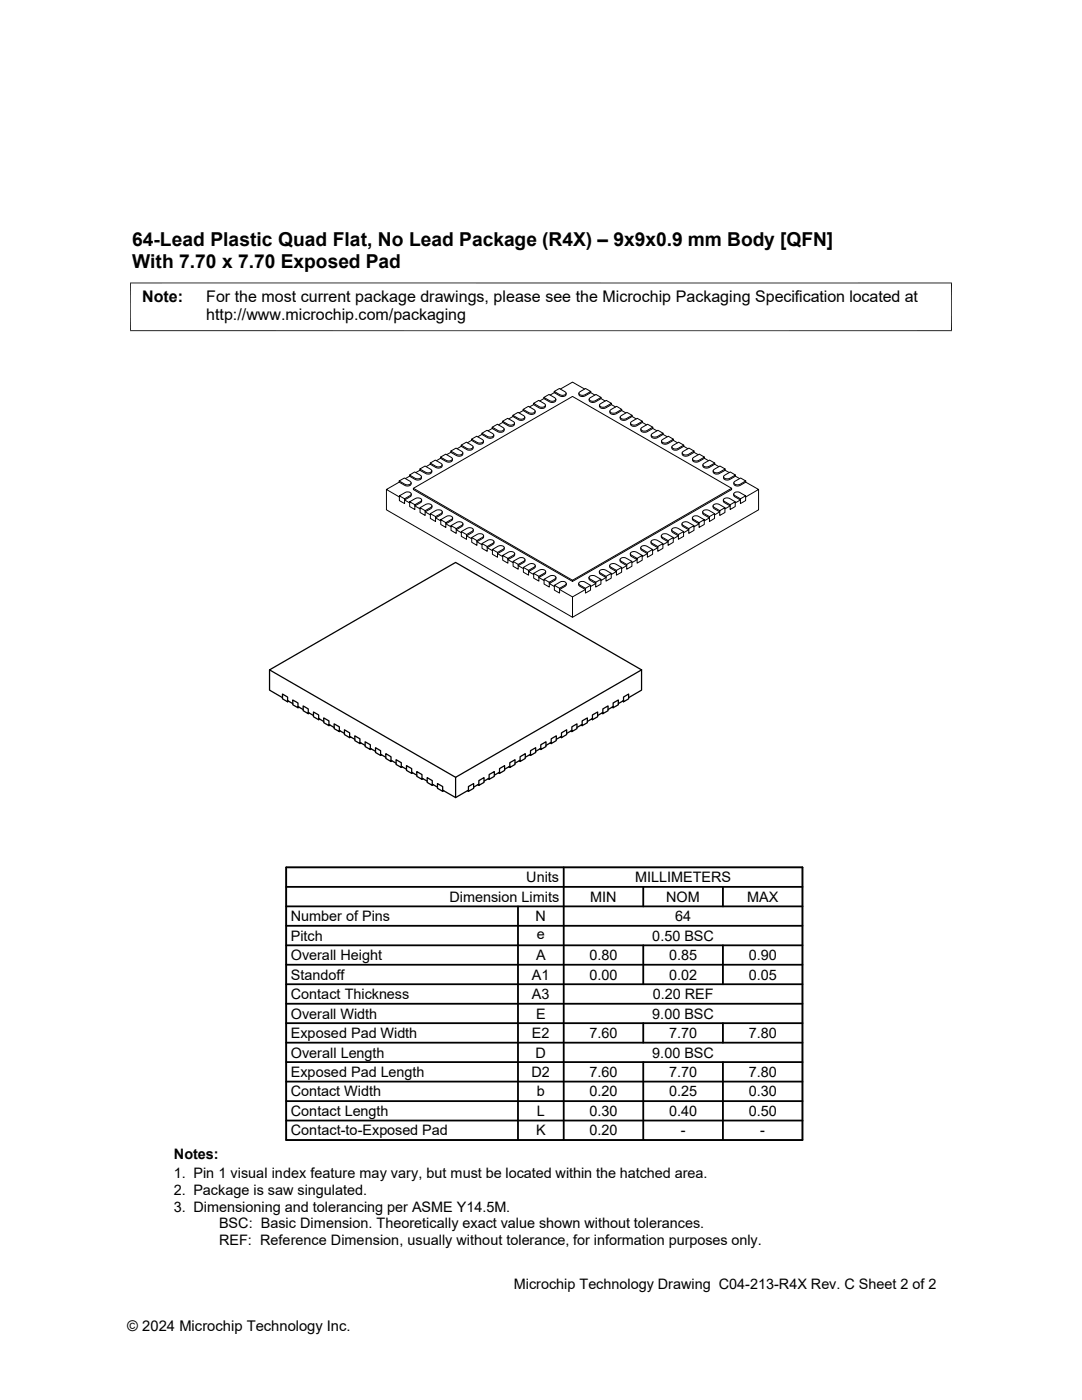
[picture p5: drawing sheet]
<svg xmlns="http://www.w3.org/2000/svg" width="216mm" height="279mm" viewBox="0 0 216 279" stroke-linecap="round" stroke-linejoin="round" font-family="sans-serif">
<g fill="none" stroke="#000" stroke-width=".2">
<path d="M26 56.4v9.7M189.9 56.4v9.7M189.9 56.5h-163.9M26 66h163.9M108.5 79.3l1.1-.6 1.1 .7 .2 .3a.88 .88 0 0 1-1.2 .3zM108.5 79.5l-.8 .5M108.5 79.3v.2l1.2 .7 .5 .1a.61 .61 0 0 0 .7-.6M110.6 78.4l-.8 .4M110.6 78.1l1-.6 1.2 .7 .2 .3a.88 .88 0 0 1-1.3 .3zM110.6 78.1v.3l1.1 .6 .5 .1a.6 .6 0 0 0 .8-.6M111.8 77.6l2.4-1.3 2.4 1.3M115.5 78.3l1.3-.8 1.1 .6-1.2 .7-.5 .1a.54 .54 0 0 1-.7-.6z"/>
<path d="M117.6 79.5l1.3-.8 1 .6-1.1 .7-.5 .1a.54 .54 0 0 1-.7-.6zM117.9 78.1v.3l-1.2 .6-.5 .1a.6 .6 0 0 1-.7-.6M117.9 78.4l.8 .4M119.9 79.5l.9 .5M119.9 79.3v.2l-1.1 .7-.5 .1a.6 .6 0 0 1-.7-.6M77.1 97.7v4l37.1 21.5 37.2-21.5v-4M79.7 96l1-.6 1.1 .7 .2 .3a.88 .88 0 0 1-1.2 .2zM79.7 96.2l-2.6 1.5 2.6 1.5M79.7 96v.2l1.1 .7 .5 .1a.61 .61 0 0 0 .7-.6M79.7 99l1 .5v1l-1-.6v-.9l1.3-.8a.64 .64 0 0 1 1 .5l-1.3 .8M81.7 94.8l1-.6 1.2 .6 .2 .3a.86 .86 0 0 1-1.3 .4zM81.7 94.8v.2l1.1 .7 .6 .1a.6 .6 0 0 0 .7-.7"/>
<path d="M81.7 95l-.8 .5M82.1 98.6l-.1 .4-1.3 .8 1 .6M82.5 97.5l31.7-18.4 31.8 18.4v.2l-31.8 18.3-31.7-18.3zM82.5 97.5l31.7 18.3M83.8 93.6l1-.6 1.1 .7 .3 .3-.5 .3h-.6zM83.8 93.6v.3l1.3 .7a.71 .71 0 0 0 1.1-.6M83.8 93.9l-.8 .4M84.1 99.8v.4l-1.3 .8 1 .6M85.9 92.4l1-.6 1.1 .7 .2 .3a.88 .88 0 0 1-1.2 .3zM85.9 92.4v.2l1.1 .7 .5 .1a.6 .6 0 0 0 .7-.6M85.9 92.6l-.9 .5M87.9 91.5l-.8 .4"/>
<path d="M87.9 91.2l1-.6 1.2 .7 .2 .3a.85 .85 0 0 1-1.3 .3zM87.9 91.2v.3l1.1 .6 .6 .1a.6 .6 0 0 0 .7-.6M90 90l1-.6 1.1 .7 .3 .3a.84 .84 0 0 1-1.3 .3zM90 90v.3l1.1 .6 .5 .2a.61 .61 0 0 0 .8-.7M90 90.3l-.9 .4M92 88.8l1.1-.6 1.1 .7 .2 .3a.87 .87 0 0 1-1.2 .3zM92 88.8v.3l1.4 .7a.69 .69 0 0 0 1-.6M92 89.1l-.8 .5M94.1 87.9l-.8 .5M94.1 87.7l1-.6 1.2 .6 .2 .3a.88 .88 0 0 1-1.3 .3zM94.1 87.7v.2l1.1 .6 .5 .2a.61 .61 0 0 0 .8-.7M96.2 86.7l-.9 .5"/>
<path d="M96.2 86.5l1-.6 1.1 .6 .2 .3a.88 .88 0 0 1-1.2 .3zM96.2 86.5v.2l1.1 .7 .5 .1a.6 .6 0 0 0 .7-.7M98.2 85.3l1.1-.6 1.1 .6 .2 .3-.1 .2a.91 .91 0 0 1-1.1 .1zM98.2 85.5l-.8 .5M98.2 85.3v.2l1.2 .7 .5 .1a.6 .6 0 0 0 .7-.7M100.3 84.1l1-.6 1.1 .6 .3 .3a.88 .88 0 0 1-1.3 .3zM100.3 84.1v.2l1.1 .7 .5 .1a.6 .6 0 0 0 .8-.7M100.3 84.3l-.8 .5M102.3 82.9l1.1-.6 1.1 .7 .2 .2a.85 .85 0 0 1-1.2 .3zM102.3 82.9v.2l1.2 .7 .5 .1a.6 .6 0 0 0 .7-.7M102.3 83.1l-.8 .5M104.4 81.7l1-.6 1.2 .6 .2 .4a.88 .88 0 0 1-1.3 .3z"/>
<path d="M104.4 81.7v.2l1.1 .7 .5 .1a.61 .61 0 0 0 .8-.6M104.4 81.9l-.8 .5M106.5 80.5v.3l1.3 .7a.67 .67 0 0 0 1-.6M106.5 80.8l-.9 .4M106.5 80.5l1-.6 1.1 .7 .2 .3a.83 .83 0 0 1-1.2 .3zM119.7 80.7l1.3-.8 1 .6-1.4 .8a.64 .64 0 0 1-.9-.6zM121.7 81.9l1.3-.8 1.1 .6-1.4 .7a.62 .62 0 0 1-.6 .1 .62 .62 0 0 1-.4-.6zM122 80.8l.8 .4M122 80.5v.3l-1.4 .7a.69 .69 0 0 1-1-.6M123.8 83.1l1.3-.8 1 .6-1.1 .6-.5 .2a.65 .65 0 0 1-.8-.5zM124.1 81.7v.2l-1.2 .7-.5 .1a.6 .6 0 0 1-.7-.6M124.1 81.9l.8 .5"/>
<path d="M125.9 84.3l1.2-.8 1.1 .6-1.1 .6-.6 .2a.54 .54 0 0 1-.6-.6zM126.1 83.1l.9 .5M126.1 82.9v.2l-1.1 .7-.5 .1a.61 .61 0 0 1-.8-.7M127.9 85.5l1.3-.8 1.1 .6-1.2 .6-.5 .1a.55 .55 0 0 1-.7-.5zM128.2 84.1v.2l-1.4 .8a.69 .69 0 0 1-1-.7M128.2 84.3l.8 .5M130 86.7l1.3-.8 1 .6-1.1 .6-.5 .1a.52 .52 0 0 1-.7-.5zM130.3 85.5l.8 .5M130.3 85.3v.2l-1.2 .7-.5 .1a.59 .59 0 0 1-.7-.7M132 87.9l1.3-.8 1.1 .6-1.2 .6-.5 .1a.54 .54 0 0 1-.7-.5zM132.3 86.5v.2l-1.1 .7-.5 .1a.6 .6 0 0 1-.8-.7M132.3 86.7l.8 .5"/>
<path d="M134.1 89l1.3-.8 1 .6-1.1 .7-.5 .1-.5-.1-.3-.3zM134.4 87.7v.2l-1.2 .6-.5 .2a.6 .6 0 0 1-.7-.7M134.4 87.9l.8 .5M136.2 90.2l1.3-.8 1 .6-1.4 .8a.64 .64 0 0 1-.9-.6zM136.4 88.8v.3l-1.3 .7a.71 .71 0 0 1-1.1-.6M136.4 89.1l.9 .5M138.2 91.4l1.3-.8 1.1 .6-1.2 .7-.5 .1a.65 .65 0 0 1-.7-.4zM138.5 90.3l.8 .4M138.5 90v.3l-1.1 .6-.6 .2a.6 .6 0 0 1-.7-.7M140.3 92.6l1.3-.8 1 .6-1.1 .7-.5 .1a.54 .54 0 0 1-.7-.6zM140.6 91.5l.8 .4M140.6 91.2v.3l-1.2 .6-.5 .1a.61 .61 0 0 1-.7-.6"/>
<path d="M142.3 93.8l1.4-.8 1 .6-1.1 .7-.6 .1a.55 .55 0 0 1-.7-.6zM142.6 92.4v.2l-1.1 .7-.5 .1a.6 .6 0 0 1-.7-.6M142.6 92.6l.8 .5M144.3 99.8l.1 .4 1.3 .8-1 .6M144.4 95l1.3-.8 1 .6-1.3 .7a.62 .62 0 0 1-.7 .1 .62 .62 0 0 1-.3-.6zM144.7 93.9l.8 .4M144.7 93.6v.3l-1.7 .7a.61 .61 0 0 1-.7-.6M146 97.5l-31.8 18.3v.2M146.4 98.6l.2 .5 1.1 .7-1 .6M146.5 96.2l1.3-.8 1 .6-1.1 .6-.5 .2a.54 .54 0 0 1-.7-.6zM146.7 94.8v.2l-1.1 .7-.5 .1a.6 .6 0 0 1-.7-.7M146.7 95l.9 .5"/>
<path d="M148.8 99l-1.1 .5v1l1.1-.6v-.9l-1.4-.8a.62 .62 0 0 0-.6 0 .62 .62 0 0 0-.3 .5l1.2 .8M148.8 96v.2l-1.1 .7-.5 .1a.6 .6 0 0 1-.8-.6M148.8 96.2l2.6 1.5-2.6 1.5M81.7 100.1l1.1 .6v1l-1.1-.6v-1l1.2-.6 .5-.1a.55 .55 0 0 1 .7 .5l-1.3 .8M83.8 101.3l1 .6v1l-1-.6zM83.8 101.3l1.1-.6 .6-.2a.54 .54 0 0 1 .6 .6l-1.3 .8M85.9 102.5l1 .6v1l-1-.6zM85.9 102.5l1.3-.7a.61 .61 0 0 1 .7-.1 .61 .61 0 0 1 .3 .6l-1.3 .8M86.2 101l-.2 .5-1.2 .7 1.1 .6M87.9 103.7l1.1 .6v1l-1.1-.6v-1l1.2-.6 .5-.2a.54 .54 0 0 1 .7 .6l-1.3 .8M88.3 102.2l-.2 .5-1.2 .7 1 .5M90 104.9l1 .6v.9l-1-.5v-1l1.1-.7 .6-.1a.54 .54 0 0 1 .6 .6l-1.3 .8"/>
<path d="M90.3 103.4v.3l-1.3 .8 1 .6M92.1 106.1l1 .6v.9l-1-.6zM92.1 106.1l1.1-.7 .5-.1a.55 .55 0 0 1 .7 .6l-1.3 .8M92.4 104.5l-.1 .4-1.3 .8 1.1 .6M94.1 107.3l1.1 .6v.9l-1.1-.6zM94.1 107.3l1.4-.8a.62 .62 0 0 1 .6 0 .62 .62 0 0 1 .4 .6l-1.3 .8M94.4 105.7l-.2 .6-1.1 .6 1 .6M96.2 108.5l1 .6v.9l-1-.6zM96.2 108.5l1.1-.7 .5-.1a.55 .55 0 0 1 .7 .6l-1.3 .8M96.5 106.9v.4l-1.3 .8 1 .6M98.3 109.7l1 .6v.9l-1-.6v-.9l1.1-.7 .5-.1a.54 .54 0 0 1 .7 .6l-1.3 .8M98.6 108.1l-.1 .4-1.3 .8 1.1 .6"/>
<path d="M100.3 110.8l1 .6v1l-1-.6v-1l1.2-.6 .5-.1a.65 .65 0 0 1 .7 .4l-.2 .3-1.2 .6M100.6 109.3v.4l-1.3 .8 1 .6M102.4 112l1 .6v1l-1-.6zM102.4 112l1.1-.6 .5-.1a.54 .54 0 0 1 .7 .5l-1.3 .8M102.7 110.5l-.2 .5-1.2 .7 1.1 .6M104.4 113.2l1.1 .6v1l-1.1-.6zM104.4 113.2l1.2-.6 .5-.1a.54 .54 0 0 1 .7 .5l-1.3 .8M104.8 111.7l-.1 .4-1.3 .8 1 .6M106.5 114.4l1 .6v1l-1-.6zM106.5 114.4l1.1-.6 .5-.2a.55 .55 0 0 1 .7 .6l-1.3 .8M106.8 112.9v.4l-1.3 .8 1 .6M108.6 115.6l1 .6v1l-1-.6v-1l1.1-.6 .5-.1a.52 .52 0 0 1 .7 .5l-1.3 .8"/>
<path d="M108.9 114.1l-.1 .3-1.3 .9 1.1 .6M110.6 116.8l1.1 .6v1l-1.1-.6v-1l1.4-.7a.62 .62 0 0 1 .6-.1 .62 .62 0 0 1 .3 .6l-1.2 .8M110.9 115.3v.4l-1.3 .8 1 .6M113 116.5l-.2 .5-1.1 .6 2.5 1.5M115.5 116.5v.3l1.3 .8-2.6 1.5v4.1M116.8 117.4l1-.6v1l-1 .6zM117.5 115.3l.2 .5 1.2 .7-1.1 .6M117.8 116.8l-1.1-.6-.5-.2a.54 .54 0 0 0-.7 .6l1.3 .8M119.6 114.1v.3l1.3 .9-1 .6M119.9 115.6l-1 .6v1l1-.6v-1l-1.1-.6-.5-.1a.62 .62 0 0 0-.8 .4l.2 .2 1.2 .7M120.9 115l1.1-.6v1l-1.1 .6zM121.6 112.9l.1 .4 1.3 .8-1 .6"/>
<path d="M122 114.4l-1.2-.6-.5-.2a.54 .54 0 0 0-.7 .6l1.3 .8M123 113.8l1-.6v1l-1 .6zM123.7 111.7l.1 .4 1.3 .8-1.1 .6M124 113.2l-1.1-.6-.5-.1a.55 .55 0 0 0-.7 .5l1.3 .8M125.1 112.6l1-.6v1l-1 .6zM125.8 110.5v.4l1.3 .8-1 .6M126.1 112l-1.4-.7a.64 .64 0 0 0-.9 .5l1.3 .8M127.8 109.3l.1 .4 1.3 .8-1.1 .6M128.1 110.8l-1 .6v1l1-.6v-1l-1.1-.6-.5-.1a.55 .55 0 0 0-.7 .5l1.3 .8M129.9 108.1v.4l1.4 .8-1.1 .6M130.2 109.7l-1 .6v.9l1-.6v-.9l-1.1-.7-.5-.1a.54 .54 0 0 0-.7 .6l1.3 .8M131.3 109.1l1-.6v.9l-1 .6z"/>
<path d="M132 106.9l.2 .6 1.1 .6-1 .6M132.3 108.5l-1.2-.7-.5-.1a.54 .54 0 0 0-.7 .6l1.4 .8M133.3 107.9l1-.6v.9l-1 .6zM134 105.7l.2 .6 1.2 .6-1.1 .6M134.3 107.3l-1.3-.8a.61 .61 0 0 0-.7 0 .61 .61 0 0 0-.3 .6l1.3 .8M135.4 106.7l1-.6v.9l-1 .6zM136.1 104.5v.4l1.3 .8-1 .6M136.4 106.1l-1.1-.7-.6-.1a.54 .54 0 0 0-.6 .6l1.3 .8M137.4 105.5l1.1-.6v1l-1.1 .5zM138.2 103.4v.3l1.3 .8-1 .6M138.5 104.9l-1.2-.7-.5-.1a.55 .55 0 0 0-.7 .6l1.3 .8M140.2 102.2l.1 .4 1.3 .8-1.1 .5"/>
<path d="M140.5 103.7l-1 .6v1l1-.6v-1l-1.3-.7a.64 .64 0 0 0-1 .5l1.3 .8M141.6 103.1l1-.6v1l-1 .6zM142.3 101l.2 .5 1.1 .7-1 .6M142.6 102.5l-1.1-.6-.6-.2a.53 .53 0 0 0-.6 .6l1.3 .8M144.7 101.3l-1.1 .6v1l1.1-.6v-1l-1.2-.6-.5-.2a.54 .54 0 0 0-.7 .6l1.3 .8M145.7 100.7l1-.6v1l-1 .6zM146.7 100.1l-1.1-.6-.5-.1a.54 .54 0 0 0-.7 .5l1.3 .8"/>
</g>
<g fill="none" stroke="#000" stroke-width=".25">
<path d="M53.8 133.7v4l2.6 1.5M56.4 138.5l1 .6v1l-1-.6zM57.4 139.8l1 .6M57.6 139.9l-.2 .2M58.4 139.7l1.1 .6v.9l-1.1-.5zM124.2 139.9l.2 .2M124.4 139.8l-1 .6M124.4 139.1l1-.6v1l-1 .6zM128 133.7l-37.1 21.4v4.1M128 133.7l-37.1-21.5-37.1 21.5 37.1 21.4M128 133.7v4l-2.6 1.5M59.5 141l1 .6"/>
<path d="M59.7 141.1l-.2 .1M60.5 140.9l1 .6v.9l-1-.6zM61.5 142.2l1 .6M61.7 142.3l-.2 .1M62.5 142.1l1.1 .6v.9l-1.1-.6zM63.6 143.4l1 .6M63.8 143.5l-.2 .1M64.6 143.3l1 .6v.9l-1-.6zM65.6 144.6l1.1 .6M65.8 144.7l-.2 .1M66.7 144.5l1 .6v.9l-1-.6zM67.7 145.8l1 .6"/>
<path d="M67.9 145.9l-.2 .1M68.7 145.6l1.1 .7v.9l-1.1-.6zM69.8 147l1 .6M70 147.1l-.2 .1M70.8 146.9l1 .5v1l-1-.6zM71.8 148.2l1.1 .6M72 148.3l-.2 .1M72.9 148l1 .6v1l-1-.6zM73.9 149.4l1 .5M74.1 149.5l-.2 .1M74.9 149.2l1 .6v1l-1-.6zM75.9 150.5l1.1 .6"/>
<path d="M76.2 150.7l-.3 .1M77 150.4l1 .6v1l-1-.6zM78 151.7l1 .6M78.2 151.8l-.2 .2M79 151.6l1.1 .6v1l-1.1-.6zM80.1 152.9l1 .6M80.3 153l-.2 .2M81.1 152.8l1 .6v.9l-1-.5zM82.1 154.1l1.1 .6M82.3 154.2l-.2 .1M83.2 154l1 .6v.9l-1-.6zM84.2 155.3l1 .6"/>
<path d="M84.4 155.4l-.2 .1M85.2 155.2l1.1 .6v.9l-1.1-.6zM86.3 156.5l1 .6M86.5 156.6l-.2 .1M87.3 156.4l1 .6v.9l-1-.6zM88.3 157.7l2.6 1.5M88.5 157.8l-.2 .1M93.3 157.8l.2 .1M93.5 157.7l-2.6 1.5M93.5 157l1-.6v.9l-1 .6zM95.3 156.6l.2 .1M95.5 156.5l-1 .6"/>
<path d="M95.5 155.8l1.1-.6v.9l-1.1 .6zM97.4 155.4l.2 .1M97.6 155.3l-1 .6M97.6 154.6l1-.6v.9l-1 .6zM99.5 154.2l.2 .1M99.7 154.1l-1.1 .6M99.7 153.4l1-.6v1l-1 .5zM101.5 153l.2 .2M101.7 152.9l-1 .6M101.7 152.2l1.1-.6v1l-1.1 .6zM103.6 151.8l.2 .2M103.8 151.7l-1 .6"/>
<path d="M103.8 151l1-.6v1l-1 .6zM105.6 150.7l.3 .1M105.9 150.5l-1.1 .6M105.9 149.8l1-.6v1l-1 .6zM107.7 149.5l.2 .1M107.9 149.4l-1 .5M107.9 148.6l1-.6v1l-1 .6zM109.8 148.3l.2 .1M110 148.2l-1.1 .6M110 147.4l1-.5v.9l-1 .6zM111.8 147.1l.2 .1M112 147l-1 .6"/>
<path d="M112 146.3l1.1-.7v1l-1.1 .6zM113.9 145.9l.2 .1M114.1 145.8l-1 .6M114.1 145.1l1-.6v.9l-1 .6zM116 144.7l.2 .1M116.2 144.6l-1.1 .6M116.2 143.9l1-.6v.9l-1 .6zM118 143.5l.2 .1M118.2 143.4l-1 .6M118.2 142.7l1.1-.6v.9l-1.1 .6zM120.1 142.3l.2 .1M120.3 142.2l-1 .6"/>
<path d="M120.3 141.5l1-.6v.9l-1 .6zM122.2 141.1l.1 .1M122.3 141l-1 .6M122.3 140.3l1.1-.6v1l-1.1 .5zM57.1 173.1h103v54.4h-103z"/>
</g>
<g fill="none" stroke="#000" stroke-width=".36">
<path d="M57.1 173.1h103v54.4h-103zM57.1 177h103M112.5 173.1v54.4M128.4 177v3.9M144.3 177v3.9M57.1 184.8h103M57.1 188.7h103M57.1 192.5h103M57.1 196.4h103M57.1 180.9h103M103.4 180.9v46.6M128.4 188.7v7.7"/>
<path d="M144.3 188.7v7.7M57.1 208.1h103M57.1 200.3h103M57.1 204.2h103M57.1 219.8h103M57.1 212h103M57.1 215.9h103M128.4 204.2v3.9M128.4 212v15.5M144.3 212v15.5M144.3 204.2v3.9M57.1 223.6h103"/>
</g>
<g font-size="3.8">
<text x="26.4" y="49.1">64-Lead Plastic Quad Flat, No Lead Package (R4X) – 9x9x0.9 mm Body [QFN]</text>
<text x="26.4" y="53.4">With 7.70 x 7.70 Exposed Pad</text>
</g>
<g font-size="3.2">
<text x="28.4" y="60.2">Note:</text>
<text x="41.1" y="60.2">For the most current package drawings, please see the Microchip Packaging Specification located at</text>
<text x="41.1" y="63.9">http://www.microchip.com/packaging</text>
</g>
<g font-size="2.9">
<text x="89.7" y="180">Dimension Limits</text>
<text x="105" y="176.1">Units</text>
<text x="117.8" y="180">MIN</text>
<text x="126.7" y="176.1">MILLIMETERS</text>
<text x="132.9" y="180">NOM</text>
<text x="149.1" y="180">MAX</text>
<text x="58" y="183.9">Number of Pins</text>
<text x="106.9" y="183.9">N</text>
<text x="134.7" y="183.9">64</text>
<text x="58" y="191.6">Overall Height</text>
<text x="58" y="187.7">Pitch</text>
<text x="107" y="191.6">A</text>
<text x="107.1" y="187.5">e</text>
<text x="117.6" y="191.6">0.80</text>
<text x="130.2" y="187.7">0.50 BSC</text>
<text x="133.5" y="191.6">0.85</text>
<text x="149.4" y="191.6">0.90</text>
<text x="58" y="195.5">Standoff</text>
<text x="106.2" y="195.5">A1</text>
<text x="117.6" y="195.5">0.00</text>
<text x="133.5" y="195.5">0.02</text>
<text x="149.4" y="195.5">0.05</text>
<text x="58" y="199.4">Contact Thickness</text>
<text x="58" y="203.3">Overall Width</text>
<text x="106.2" y="199.4">A3</text>
<text x="107" y="203.3">E</text>
<text x="130.2" y="203.3">9.00 BSC</text>
<text x="130.2" y="199.4">0.20 REF</text>
<text x="58" y="207.2">Exposed Pad Width</text>
<text x="106.2" y="207.2">E2</text>
<text x="117.6" y="207.2">7.60</text>
<text x="133.5" y="207.2">7.70</text>
<text x="149.4" y="207.2">7.80</text>
<text x="58" y="211.1">Overall Length</text>
<text x="58" y="214.9">Exposed Pad Length</text>
<text x="106.1" y="214.9">D2</text>
<text x="106.9" y="211.1">D</text>
<text x="117.6" y="214.9">7.60</text>
<text x="130.2" y="211.1">9.00 BSC</text>
<text x="133.5" y="214.9">7.70</text>
<text x="149.4" y="214.9">7.80</text>
<text x="58" y="218.8">Contact Width</text>
<text x="107.1" y="218.8">b</text>
<text x="117.6" y="218.8">0.20</text>
<text x="133.5" y="218.8">0.25</text>
<text x="149.4" y="218.8">0.30</text>
<text x="58" y="222.7">Contact Length</text>
<text x="58" y="226.6">Contact-to-Exposed Pad</text>
<text x="107" y="226.6">K</text>
<text x="107.1" y="222.7">L</text>
<text x="117.6" y="226.6">0.20</text>
<text x="117.6" y="222.7">0.30</text>
<text x="133.5" y="222.7">0.40</text>
<text x="135.8" y="226.6">-</text>
<text x="149.4" y="222.7">0.50</text>
<text x="151.7" y="226.6">-</text>
<text x="34.7" y="231.2">Notes:</text>
<text x="34.7" y="235.2">1. Pin 1 visual index feature may vary, but must be located within the hatched area.</text>
<text x="34.7" y="238.5">2. Package is saw singulated.</text>
<text x="34.7" y="241.8">3. Dimensioning and tolerancing per ASME Y14.5M.</text>
<text x="43.7" y="245.1">BSC: Basic Dimension. Theoretically exact value shown without tolerances.</text>
<text x="43.7" y="248.4">REF: Reference Dimension, usually without tolerance, for information purposes only.</text>
<text x="102.5" y="257.3">Microchip Technology Drawing C04-213-R4X Rev. C Sheet 2 of 2</text>
<text x="25.4" y="265.6">© 2024 Microchip Technology Inc.</text>
</g>
</svg>
